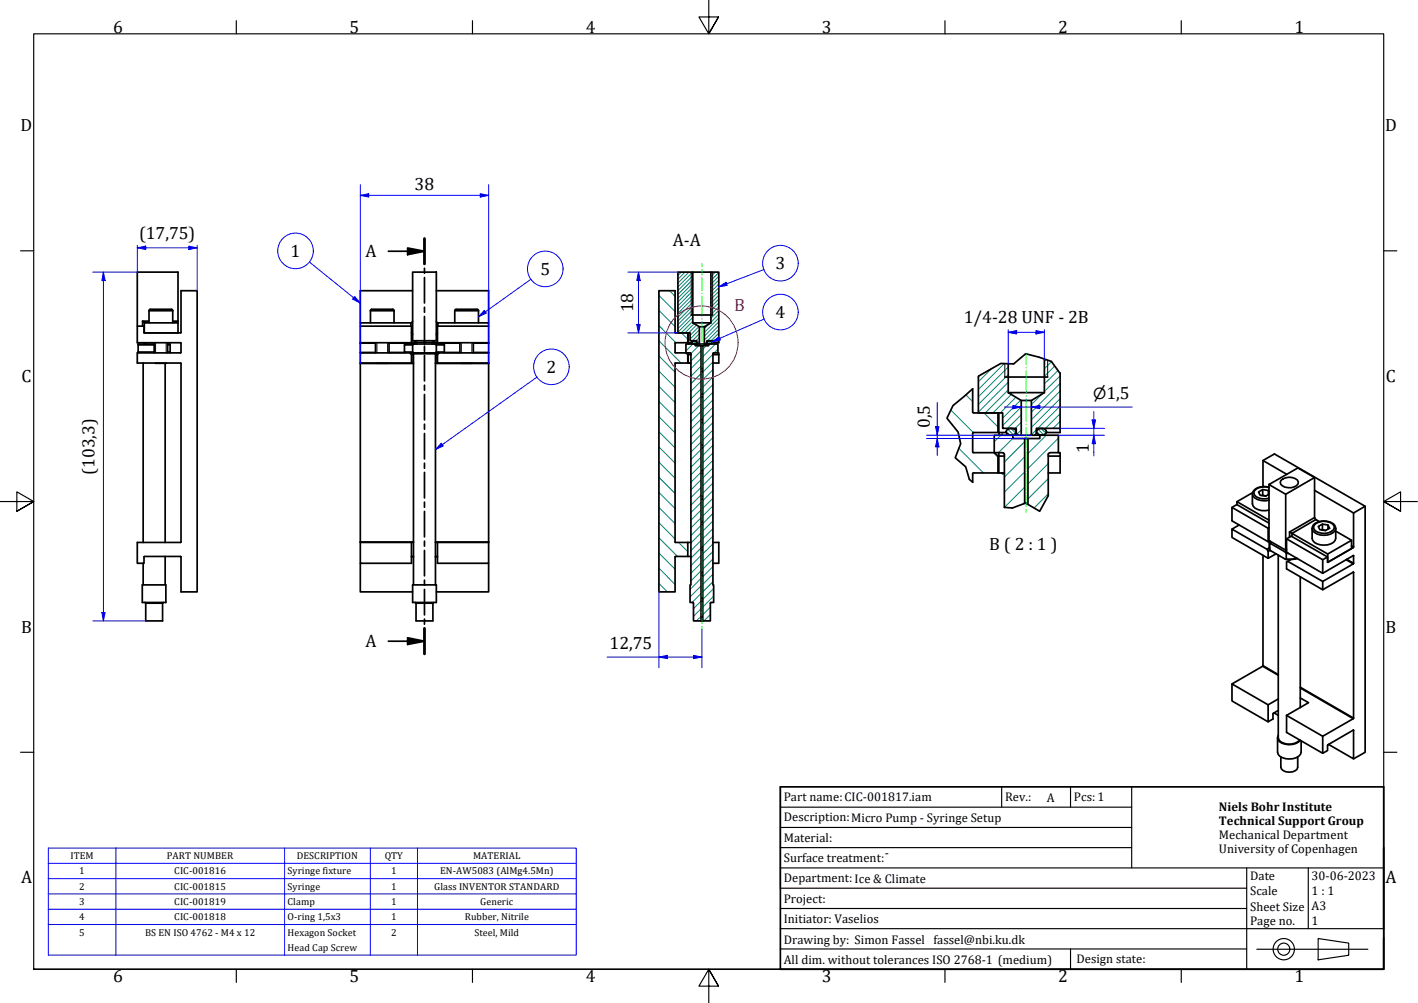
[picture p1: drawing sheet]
<svg xmlns="http://www.w3.org/2000/svg" width="420mm" height="297mm" viewBox="0 0 420 297" stroke-linecap="round" stroke-linejoin="round" font-family="sans-serif">
<!-- layer: Hatch -->
<g fill="none" stroke="#008080" stroke-width=".3">
<path d="M195.2 96.4l5.1 5.1M195.2 91.9l4.8 4.9M195.2 87.4l4.8 4.9M198.4 86.1l1.6 1.7M201.9 80.6l-1 1M203 80.6l-2.1 2.1M204.1 80.6l-3.2 3.2M205.2 80.6l-4.3 4.3M205.3 95.2l-3.4 3.4 1.9 1.9M205.3 94l-4.4 4.4M205.3 92.9l-4.4 4.4M205.3 91.8l-4.4 4.4"/>
<path d="M205.3 90.7l-4.4 4.4M205.3 89.5l-4.4 4.4M205.3 88.4l-4.4 4.4M205.3 87.3l-4.4 4.4M205.3 86.1l-4.4 4.5M205.3 85l-4.4 4.4M205.3 83.9l-4.4 4.4M205.3 82.8l-4.4 4.4M205.3 81.6l-4.4 4.5M205.7 95.8l-2.8 2.8M206.4 96.3l-2.3 2.3M207.1 96.7l-2.6 2.6"/>
<path d="M207.2 99.9l-1 1M207.2 98.8l-2.1 2.1M207.2 97.7l-2.7 2.7M210.1 95.9l-1.4 1.4M210.9 80.6l-.2 .2M212 80.6l-1.3 1.3M213 98.7l-2.3 2.2M213 94.2l-4.3 4.3M213 93.1l-2.3 2.3M213 91.9l-2.3 2.4M213 89.7l-2.3 2.3M213 87.4l-2.3 2.4"/>
<path d="M213 85.2l-2.3 2.3M213 83l-2.3 2.3M213 99.8l-1.1 1.1M213 97.6l-3.4 3.3M213 96.4l-4.3 4.3M213 95.3l-4.3 4.3M213 90.8l-2.3 2.4M213 88.6l-2.3 2.3M213 86.3l-2.3 2.3M213 84.1l-2.3 2.3M213 81.9l-2.3 2.2M213 80.7l-2.3 2.3"/>
<path d="M195.2 118.9l4.8 4.8M195.2 114.4l4.8 4.8M195.2 109.9l4.8 4.8M195.2 105.4l4.8 4.8M195.2 100.9l6.6 6.6M205 101.2l.7 .7M205.3 101.9l-2.1 2.1M205.4 101l.8 .8M205.9 101l.6 .5M207 102.4l-2.3 2.3M207.2 101.1l-.7 .6M207.7 119.7l-3 2.9"/>
<path d="M207.7 117.4l-3 3M207.7 115.2l-3 2.9M207.7 112.9l-3 3M207.7 110.6l-3 3.1M207.7 108.4l-3 3M207.7 106.2l-3 3M207.7 103.9l-3 3M209.3 102.4l-1.1 1M209.5 101.1l-.8 .7M209.5 101.2l.7 .7M209.9 101l.8 .8M210.4 100.9l.5 .6"/>
<path d="M211.2 109.4l-3 3M211.2 104.9l-3 3M211.2 118.4l-3 3M211.2 116.1l-3 3.1M211.2 113.9l-3 3M211.2 111.7l-3 3M211.2 107.2l-3 3M212 101.9l-3.8 3.8M212.7 103.4l-1.1 1.1M286.2 117l2 1.9M293.7 109.2l-3.8 3.9M297.5 107.7l-7.6 7.6"/>
<path d="M298.7 115.5l-6.8 6.8M298.7 113.2l-8.8 8.8M298.7 110.9l-8.8 8.9M298.7 108.7l-8.8 8.8M299.6 116.8l-5.4 5.5M301 117.6l-4.6 4.7M302.4 118.5l-5.3 5.3M308.7 116.7l-3.1 3.1M310 106.5l-.5 .5M311.6 107.1l-2.1 2.1M312.5 108.4l-3 3M313.5 109.7l-4 4"/>
<path d="M314.1 118.1l-8.5 8.5M314.1 115.8l-8.5 8.5M314.1 113.6l-8.5 8.5M314.1 111.3l-4.6 4.6M195.2 136.8l4.8 4.8M195.2 132.4l4.8 4.7M195.2 127.9l4.8 4.8M195.2 123.4l4.8 4.8M207.7 139.9l-3 3M207.7 137.6l-3 3M207.7 135.4l-3 3M207.7 133.1l-3 3"/>
<path d="M207.7 130.9l-3 3M207.7 128.6l-3 3M207.7 126.4l-3 3M207.7 124.1l-3 3.1M207.7 121.9l-3 3M211.2 138.6l-3 3M211.2 136.3l-3 3M211.2 134.1l-3 3M211.2 131.9l-3 3M211.2 129.6l-3 3M211.2 127.4l-3 3M211.2 125.1l-3 3"/>
<path d="M211.2 122.9l-3 3M211.2 120.6l-3 3M281.7 121.4l6.7 6.7M284.1 132.8l7.3 7.3M291.5 122.3l4.2 4.1M294.3 134.1l1.4 1.3M296.5 128.9l-1.9 1.9M298.2 127.7l1 1.1M298.6 127.1l1.7 1.7M299.5 126.9l1.4 1.4M300.1 129.8l-4.3 4.3M302.6 127.3l-1.3 1.3"/>
<path d="M302.6 122.8l-4.1 4.1M302.6 125.1l-1.8 1.8M302.6 120.6l-5.5 5.5M303.6 139.8l-6 6M303.6 135.3l-6 6M303.6 130.8l-6 6M307.1 127.3l-1.5 1.5M307.1 127.7l1 1.1M307.6 127.2l1.6 1.6M308.5 126.9l1.4 1.4M310 128.9l-5.4 5.4M310.6 137.3l-6 6"/>
<path d="M313.6 129.8l-9 9M314.1 124.8l-2.1 2.1M314.1 122.5l-4.3 4.4M314.1 120.3l-6.6 6.6M195.2 159.3l5.5 5.5M195.2 154.8l4.8 4.8M195.2 150.3l4.8 4.8M195.2 145.8l4.8 4.8M195.2 141.3l4.8 4.8M207.7 157.8l-3 3M207.7 155.6l-3 3M207.7 153.3l-3 3"/>
<path d="M207.7 151.1l-3 3M207.7 148.8l-3 3M207.7 146.6l-3 3M207.7 144.3l-3 3M207.7 142.1l-3 3M211.2 154.3l-3 3M211.2 152l-3 3.1M211.2 149.8l-3 3M211.2 147.6l-3 3M211.2 145.3l-3 3M211.2 143.1l-3 3M211.2 140.8l-3 3"/>
<path d="M211.2 158.8l-3 3M211.2 156.6l-3 2.9M303.6 148.7l-.5 .6M303.6 144.3l-6 6M310.6 141.8l-6 6M310.6 146.2l-4.2 4.2M195.2 172.7l2.5 2.6M195.2 168.3l4.8 4.8M195.2 163.8l4.8 4.8M201 160.6l2.8 2.8M207.7 178l-2.2 2.3M207.7 175.8l-2.6 2.6"/>
<path d="M207.7 173.5l-3.2 3.3M207.7 171.3l-3.2 3.2M207.7 169l-3 3M207.7 166.8l-3 3M207.7 164.5l-3 3M207.7 162.3l-3 3M207.7 160l-3 3.1M210.5 179.8l-2.3 2.2M211.2 167.8l-3 3M211.2 172.3l-3 3M211.2 170l-3 3M211.2 165.6l-3 3"/>
<path d="M211.2 163.3l-3 3M211.2 161.1l-3 2.9M211.5 176.5l-3.3 3.3M211.5 174.3l-3.3 3.2M207.7 182.5l-1.4 1.4M207.7 180.2l-2.2 2.3M210.5 182l-1.9 1.9"/>
</g>
<!-- layer: Threads(ISO) -->
<g fill="none" stroke="#000" stroke-width=".3">
<path d="M204.8 80.6v12.7M211.2 80.6v12.7M46.1 101.5v3M46.1 107.5v.1M49.2 101.5v3M49.2 107.5v.1M111.7 101.5v3M111.7 107.5v.1M114.9 101.5v3M114.9 107.5v.1M136.7 101.5v3M136.7 107.5v.1"/>
<path d="M139.8 101.5v3M139.8 107.5v.1M204.4 101.5v.4M204.4 107.5v.1M297.7 107.7v4M310.4 106.7v5M296.9 128.1v.8M296.9 140.1v.1"/>
</g>
<!-- layer: Visible Edges(ISO) -->
<g fill="none" stroke="#000" stroke-width=".51">
<path d="M42.2 95.1l.6 .5M42.7 98.5l.1 .1M42.7 98.5v-1.9h-2v4.9h12.8v3M42.8 98.6v-3h9.9v3M44.6 91.6l-.4 .4v3.6M44.6 91.6l6.4 .1 .2 .3v3.6M52.7 95.6v-15h-12v16M53.6 98.5l-10.8 .1M53.6 98.5v-12.4h4.8v89.2h-4.8v-10.4M109.8 95.6v-3.6l.2-.3 6.4-.1 .4 .4v3.6M121.9 98.6l.4 .5M122.3 95.1l-.1 .3-.4 .2h-15v1"/>
<path d="M122.3 80.6h7v20.3h-7zM122.3 86.1h-15.5v9.5M129.3 95.1l.5 .5h15v1M129.3 86.1h15.5v9.5M129.6 98.6l-.3 .5M135.1 91.6l-.4 .4v3.6M135.2 91.6l6.4 .1 .2 .3v3.6M200 98.5l3.8 .1v2.9h-3.7v3M200 98.5v-12.4h-4.8v89.2h4.8v-10.4M204.8 93.3h6.4M205.3 80.6h5.4M205.3 95.6h5.4"/>
<path d="M207.2 96.8h1.5M210.7 80.6h2.3v20.3h-3.5v.8l-.8 .2v-5.1l2-1.2zM42.4 107.5v53.1M42.7 101.5l.2 .3 .5 .1M45.7 101.9h-4.8v2.6M45.7 101.5v3M46 107.5h3.3M48.9 107.6v53M49.7 101.9h.7v2.6M49.7 101.5v3M53.5 104.5h-12.8v3l12.9 .1v52.9l-12.9 .1v6.2h2v-1.9M106.8 101.5v-4.9h15.1v4.9"/>
<path d="M106.8 101.5h16M106.8 101.5v3M106.8 107.5v53.1M111.3 101.5v3M111.6 107.5h3.3M115.3 101.5v3M120.1 101.9h11.3M120.1 101.9l-.3 .2 .1 2.1 .2 .3M121.4 104.5l.5 .5h.6M121.4 104.5h-14.6v3h15.1M121.4 104.5h23.4M121.9 107.5h.6"/>
<path d="M121.9 105v2.5M122.3 104.5l.2 .2v68.5M122.7 101.9l-.4 .2v2.2l.4 .2M123.5 100.9l-.5 .1-.2 .4 .2 .4 .5 .1M128 100.9l.6 .1 .2 .4-.2 .4-.6 .1M128.7 101.5h16.1M128.8 101.9l.5 .2v2.2l-.5 .2M129 107.5h15.8M129.3 104.5l-.3 .2v68.5M129.6 101.5v-4.9h15.2v4.9M129.6 105v2.5M130.1 104.5l-.5 .5h-.6"/>
<path d="M131.4 101.9l.3 .2v2.1l-.3 .3M136.3 101.5v3M136.6 107.5h3.4M140.3 101.5v3M144.8 101.5v59.1M200.2 104.5h3.1l.5 .5v2.5l-3.8 .1v52.9l3.8 .1v4.2l-3.8 .1M203.8 105h.9M203.8 107.5h.9M203.8 101.5h1.2M204 101.5v.4M204.3 107.5l.4 .1M204.5 104.5h-1.3v-2.6h2.8v.5h1.7v81.5"/>
<path d="M204.5 104.5l.2 .2v68.5h-.2v5.2h.7M205.1 101.2a.97 .97 0 0 1 1.3 0v.4a.88 .88 0 0 1-1.4-.2zM206 101.9h.7l-.2-.2v-.8h-2v-2.3h-3.6v-18h4.4v15l1.9 1.2v5.1h-.5M207.2 101.9h1.5M207.7 102.4h.5M208.2 102.4v81.5h2.3v-5.3M208.2 102.4h1.8v-.5h2.7v2.6h-1.2l-.3 .3v68.4h.3v5.2h-.8l-.2 .3M209.2 101.9h.8M209.5 101.2a.86 .86 0 0 1 1.5 .2 .9 .9 0 0 1-1.5 .2zM211.2 105h1.8M212.7 104.5h.3v.5M213 105v2.5h-1.8"/>
<path d="M213 100.9v.6h-2.1M288.2 115.1v6.9l.2 .2M289.9 111.6v10.7h7.2v4.6h4v1.5l.5 .5h1v-10.3l-3.9-2.3h10.8M297.7 111.7h12.7M298.7 107.7v8.6M302.6 118.6h3M309.5 106.3v10l-3.9 2.3v10.3h1l.5-.5v-1.5h7M314.1 110.5v17.6h-4.1M288.2 133.8l.3 .3h6.2l1 1v5h-7.3l-.2 .2v2.5M288.2 128.3v5.5M288.5 122.3h7.2v5.8h-7.3l-.2 .2M295.7 128.1h2.4"/>
<path d="M295.7 135.1h1.9M296.1 128.1v.8M298.2 127.5a1.73 1.73 0 0 1 2.9 .4 1.65 1.65 0 0 1-1.5 .9 1.65 1.65 0 0 1-1.5-.9zM300.1 128.9h1.5M302.6 128.9h3M303.6 129.9h4.5v-1h5.5v5.2h-2.5l-.5 .5v12.2M304.6 129.9v19.5M306.6 128.9h1.5M307.5 127.2a1.71 1.71 0 0 1 2.6 .7 1.72 1.72 0 0 1-3 .2v-.5zM310.6 135.1h3.5M313.6 134.1h.5v1M314.1 135.1v5h-3.5"/>
<path d="M374.2 136.4l7.1 4.1M295.7 140.1h1.9M296.8 140.1l.2 .2h.6M303.6 149.1v-19.2h-3.5v-1h-5.5v5.2h2.5l.5 .5v15.7M365 150.3l1.5-.9 9.5 5.5M366.5 149.5v-.9l9.5 5.4M367.2 155.5l-2.2 1.2M371.1 145.9l-4.6 2.7M374.1 146.6l1 .3M374.1 145l-.1 1.8M374.2 144.1v-7.7l3.4-2 26.9 15.5-3.4 2M375.8 156.4l-10.8-6.1v3.9l10.8 6.2"/>
<path d="M375.8 145.3v1.2M376 143.5l8.6-4.9 4.9 2.8-8.5 5zM376 143.5v16.6l5 2.8M376 144.3a4.4 4.4 0 0 0-4.8 1.4l-.1 3.5a2.68 2.68 0 0 0 2.7 2l2.2-.1M376 145.7l-.2-.4-1.7-.3-1.2 .7 .5 1 1.6 .2 1-.5M376 156.3l-.2 .1v4l.4-.2M379.6 142.3a3.8 3.8 0 0 1 4.8-.2l.3 .6a1.89 1.89 0 0 1-2 1.7 3.4 3.4 0 0 1-3.2-1l-.2-.6zM381 146.4v16.5l.2-.1M381.2 159.6l10.7 6.2v4M389.4 155.2a4.8 4.8 0 0 1 6.1 .4l.3 .9v3a3.6 3.6 0 0 1-4.6 1.9 2.51 2.51 0 0 1-2.4-1.9v-3zM389.5 141.4v11.9l.4 .6 1 .6M389.5 145.2l11.6 6.7"/>
<path d="M390.6 155.9l1.2-.7 1.7 .3 .5 .9-1.3 .7-1.6-.2zM391.8 156.8l1 .3M391.8 155.2v1.6l-.1 .2M393.5 155.5v1.2M395.8 157.3l4.7 2.7-7.1 4.1-11.3-6.5M401.1 151.9l-.1 10.3-7.6 4.3M404.5 149.9v72.9l-3.4 1.9M42.2 173.2h6.9v5.2h-6.9zM42.4 166.8v6.4M42.8 164.8l-.1 .1M42.8 164.8l10.8 .1M42.9 178.4l.2 .3"/>
<path d="M43.2 178.6v5.3h5v-5.3M48.4 178.4l-.2 .3M48.9 164.8v8.4M106.8 166.8v8.5h15.5M106.8 160.6v6.2h15.1v-6.2M106.8 160.6h15.7M121.9 164.8h.6M122.3 173.2h7v5.2h-7zM123 178.4l.2 .3M123.3 178.6v5.3h5v-5.3M128.5 178.4l-.2 .3M129 164.8h.6"/>
<path d="M129 160.6h15.8M129.6 160.6v6.2h15.2v-6.2M144.8 166.8v8.5h-15.5M203.8 164.8h.9M203.8 160.6h.9M205.2 178.4l.2 .3M205.5 178.6v5.3h2.2M211.2 160.6h1.8v6.2h-1.8M374.2 164.5v32.6l-9.2 5.5 10.8 6.1M375.4 162.7l-10.4-6v2.5l10.8 6.1M375.8 163.3v2l2.3-1.3M376.1 160.2l.2 2.8 4.8 2.6-.1-2-4.5-2.6h-.3"/>
<path d="M376.2 162.8l-.1-.6-.7 .5 .4 .6 .5-.3M378.8 164.4v54.1a2.65 2.65 0 0 0 2.7 1.9 4.2 4.2 0 0 0 3.6-1.3M381.6 166.2l10.3 6 9.1-5.2 .1-2.4-9.2 5.2-10.7-6.2v-4l1.4-.8 10.8 6.2v1.5M382.5 165.7l-1.3 .7v2.1l10.7 6.2 9.2-5.2v43.2l-9.2 5.3-10.7-6.1M384.4 165.4l-3.4 .3M385.3 170.8v38.7M391.9 172.2v2.5M393.4 165l-1.5 .8M393.4 164.1v2.4M400.5 160v2.5l-7.1 4M207.7 183.9h.5M365 202.6v5l10.8 6.2"/>
<path d="M375.8 208.7v5.1l1.4-.9 .1-1.6 1.5-.9M377.5 211.1l1.3 .8M378.5 218.5v4.2a2.48 2.48 0 0 0 2.5 2 4.5 4.5 0 0 0 4.4-1.3l.1-4M378.8 217.7a1.58 1.58 0 0 0 1 2.4 4.9 4.9 0 0 0 5.5-.9M378.8 207l-3 1.7M381.2 211.9v5l10.7 6.2 1.5-.8v-1.7l7.7-4.3v8.4l-7.4-4.2M385.3 206.7l2.4 1.4-6.5 3.8M391.9 218v5.1M231.2 233v54h178.8v-54M379.5 224.2v3a2.98 2.98 0 0 0 4.8 .6l.2-3.6M410 251v24M410 277.8v9.2"/>
</g>
<!-- layer: Visible Tangent Edges(ISO) -->
<g fill="none" stroke="#000" stroke-width=".51">
<path d="M44.2 92h7M44.2 95.1h-2v1.5M51.2 95.1h1.5M109.8 92h7M121.8 95.6v1M122 98.7v2.8M129.5 98.7v2.8M129.8 95.6v1M134.7 92h7.1M203.9 98.6v2.9M40.9 104.3h4.8M40.9 102.1h4.8"/>
<path d="M42.7 101.5l.2 .3 .5 .1M49.7 104.3h.7M49.7 102.1h.7M106.8 107.6h15.7M106.8 104.4h4.5M106.8 101.6h4.5M115.3 104.4h4.6M115.3 101.6h7.6M119.8 104.3h2.5M119.8 102.1h2.5M122 104.5v3M122.5 104.8h6.5"/>
<path d="M122.8 101.4h6M125.8 100.9v1M128.7 101.6h7.6M129 107.6h15.8M129.3 104.3h2.4M129.3 102.1h2.4M129.5 104.5v3M131.6 104.4h4.7M140.3 104.4h4.5M140.3 101.6h4.5M203.9 104.5v3M296 122.3v5.8"/>
<path d="M296 134.1v6M371.1 146.3a2.71 2.71 0 0 0 2.7 1.9h2.2M376 144.4a4.3 4.3 0 0 0-4.3 1l-.2 .6a2.37 2.37 0 0 0 2.5 1.7l2-.1M388.8 156.5a2.93 2.93 0 0 0 3.5 2 3.3 3.3 0 0 0 3.5-2M389.5 155.4a4.1 4.1 0 0 1 5.8 .3 1.72 1.72 0 0 1-1.7 2.1 4.1 4.1 0 0 1-4.3-1.2l-.1-.6zM389.5 153.3l-7.4 4.3v1.5M389.9 153.9l-7.1 4.1v.9M43.2 178.6h5M106.8 160.5h15.7M121.9 164.9h.6M123.3 178.6h5M129 164.9h.6"/>
<path d="M129 160.5h15.8M376.1 162.2l.1 .5M376.1 160.5l.1 .5M376.4 160.3l.1 .7M380.8 163.5h.4M381.1 163.9h.7M384.3 165.3l-3.2 .3M398.9 165.8l2.1 1.2M399 165.6l2.1 1.2M400.5 161.9l.5 .3M400.5 161.7l.6 .3M401 169.4l.1 .1"/>
<path d="M401 164.5l.1 .1M374.1 197.3l4.7 2.7M374.2 197.1l4.6 2.7M385.3 203.7l15.7 9.1M385.3 203.5l15.8 9.2M401 216.2l.1 .1"/>
</g>
<!-- layer: Break Lines(ISO) -->
<path d="M288.2 115.1l-5.8 5-1.8 3.8 3.3 4.1 .7 3.4-1.6 4.2 3.1 2.6 1.1 3.8 1 .8M314.1 110.5l-2.6-3.5-3.7-1.2-3.9-1-3.5 3-3.9-.2-6.5 3.8-.1 .2M310.6 146.8l-2.5 4.6-4.2-2.4-3.9 1.4-2.4-.1" fill="none" stroke="#000" stroke-width=".51"/>
<!-- layer: Section View Lines(ISO) -->
<g fill="none" stroke="#000" stroke-width=".51">
<path d="M115.1 74.4h10.7M120.8 73.4l5 1-5 1zM125.8 70.6v7.6M125.8 79.4v1.5M125.8 82.2v7.5M125.8 91v1.5M125.8 93.7v7.6M125.8 102.5v1.5M125.8 105.3v7.5M125.8 114.1v1.5M125.8 116.8v7.6M125.8 125.6v1.5"/>
<path d="M125.8 128.4v7.5M125.8 137.2v1.5M125.8 139.9v7.6M125.8 148.7v1.5M125.8 151.5v7.5M125.8 160.3v1.4M125.8 163v7.5M125.8 171.8v1.5M125.8 174.6v7.5M115.1 189.9h10.7M120.8 188.9l5 1-5 1zM125.8 183.3v1.6"/>
<path d="M125.8 186.1v7.6"/>
</g>
<path d="M125.8 70.6v7.6M125.8 186.1v7.6" fill="none" stroke="#000" stroke-width=".8"/>
<g fill="#000">
<path d="M120.8 73.4l5 1-5 1z" fill-rule="evenodd"/>
<path d="M120.8 188.9l5 1-5 1z" fill-rule="evenodd"/>
</g>
<!-- layer: Symbols(ISO) -->
<path d="M104.8 88.2l2 1.6M14.3 251.1h156.4v31.8h-156.4zM14.3 255.7h156.4M34.3 251.1v31.8M84.3 251.1v31.8M109.7 251.1v31.8M123.7 251.1v31.8M14.3 260.2h156.4M14.3 264.7h156.4M14.3 269.3h156.4M14.3 273.8h156.4" fill="none" stroke="#00f" stroke-width=".3"/>
<!-- layer: Detail Circle Lines(ISO) -->
<circle cx="207.9" cy="101.4" r="10.8" fill="none" stroke="#f00" stroke-width=".3"/>
<!-- layer: Sketch Geometry(ISO) -->
<g fill="none" stroke="#000" stroke-width=".34">
<path d="M70 6.1v3.9M140 6.1v3.9M210 0v10l-2.9-5h5.8l-2.9 5 2.9-5M280 6.1v3.9M350 6.1v3.9M6.1 74.3h3.9M410 74.3h3.9M0 148.5h10l-5-2.8v5.7l5-2.9-5 2.9M420 148.5h-10l5-2.8v5.7l-5-2.9 5 2.9M6.1 222.8h3.9M231.2 239h104.1M231.2 233v30h138.2"/>
<path d="M296.8 233v6M317.2 233v6M335.3 233v24M410 222.8h3.9M231.2 251h104.1M231.2 245.1h104.1M231.2 257h178.8M369.4 257v30M231.2 275h178.8v2.8M231.2 269.1h138.2M390.6 277.9l9 1.4v3.6l-9 1.4zM10 287v-277h400v277h-400h400"/>
<path d="M70 287v3.9M140 287v3.9M212.9 292l-2.9-5 2.9 5h-5.8l2.9-5v10M231.2 281h138.2M280 287v3.9M317.2 281v6M350 287v3.9M372.4 281.1h32.9"/>
<circle cx="380.4" cy="281.1" r="3.2"/>
<circle cx="380.4" cy="281.1" r="1.8"/>
</g>
<path d="M231.2 233h178.8" fill="none" stroke="#000" stroke-width=".51"/>
<!-- layer: Visible Edges(ISO) -->
<path d="M387.6 257v18" fill="none" stroke="#000" stroke-width=".34"/>
<!-- layer: Centerline(ISO) -->
<g fill="none" stroke="#0f0" stroke-width=".3">
<path d="M208 78.1v.8M208 79.8v1.6M208 82.3v3.8M208 86.8v.1M208 87.7v5.9M208 94.4v.1M208 95.2v6M208 101.9v.2M208 102.8v5.9M208 109.5v.1M208 110.4v5.9M208 117.1v.1"/>
<path d="M208 117.9v6M208 124.6v.1M208 125.5v5.9M208 132.2v.1M208 133v6M208 139.8v.1M208 140.6v6M208 147.3v.1M208 148.2v5.9M208 154.9v.1M208 155.7v6M208 162.4v.1"/>
<path d="M208 163.3v5.9M208 170v.1M208 170.8v6M208 177.6v.1M208 178.4v3.8M208 183.1v1.6M208 185.6v.8"/>
</g>
<!-- layer: Symbols(ISO) -->
<path d="M105.1 87.8l1.7 2-2.3-1.2z" fill-rule="evenodd" fill="#00f"/>
<g fill="none" stroke="#00f" stroke-width=".3">
<path d="M91.7 77.6l13.1 10.6M105.1 87.8l1.7 2-2.3-1.2zM131.1 131.7l-2.1 1.4"/>
<circle cx="87.6" cy="74.3" r="5.3"/>
</g>
<path d="M130.8 131.3l.6 .8-2.4 1z" fill-rule="evenodd" fill="#00f"/>
<g fill="none" stroke="#00f" stroke-width=".3">
<path d="M143.8 92.4l-2 1.4M159.1 111.7l-28 20M130.8 131.3l.6 .8-2.4 1z"/>
<circle cx="163.4" cy="108.6" r="5.3"/>
</g>
<path d="M143.5 91.9l.6 .8-2.3 1.1z" fill-rule="evenodd" fill="#00f"/>
<g fill="none" stroke="#00f" stroke-width=".3">
<path d="M143.5 91.9l.6 .8-2.3 1.1zM157.3 82.7l-13.5 9.7M213.2 100.2l-2.3 1"/>
<circle cx="161.6" cy="79.6" r="5.3"/>
</g>
<path d="M210.9 101.2l2.1-1.4 .4 .9z" fill-rule="evenodd" fill="#00f"/>
<g fill="none" stroke="#00f" stroke-width=".3">
<path d="M215.3 84.1l-2.3 .8M226.4 94.5l-13.2 5.7M210.9 101.2l2.1-1.4 .4 .9z"/>
<circle cx="231.2" cy="92.4" r="5.3"/>
</g>
<path d="M213 84.9l2.1-1.3 .4 .9z" fill-rule="evenodd" fill="#00f"/>
<g fill="none" stroke="#00f" stroke-width=".3">
<path d="M226.4 79.8l-11.1 4.3M213 84.9l2.1-1.3 .4 .9z"/>
<circle cx="231.2" cy="77.9" r="5.3"/>
</g>
<!-- layer: Centerline(ISO) -->
<g fill="none" stroke="#0f0" stroke-width=".3">
<path d="M304.1 104.7v3.3M304.1 108.8v.2M304.1 109.8v6.6M304.1 117.2v.1M304.1 118.2v6.6M304.1 125.6v.2M304.1 126.6v5.8M304.1 133v.2M304.1 133.8v5.1M304.1 139.5v.1M304.1 140.2v5.1M304.1 146h.1"/>
<path d="M304.1 146.7v3.4M304.1 150.9v.8"/>
</g>
<!-- layer: Dimensions(ISO) -->
<path d="M324.1 128.9v2.5" fill="none" stroke="#00f" stroke-width=".3"/>
<path d="M324.1 128.9l.5 2.5h-1z" fill-rule="evenodd" fill="#00f"/>
<path d="M324.1 128.9l.5 2.5h-1zM324.1 124.4v2.5" fill="none" stroke="#00f" stroke-width=".3"/>
<path d="M323.6 124.4h1l-.5 2.5z" fill-rule="evenodd" fill="#00f"/>
<path d="M277.7 129.9v2.5M313.6 128.9h13.7M314.1 126.9h13.2M323.6 124.4h1l-.5 2.5zM324.1 121.9v2.5M324.1 126.9v2M324.1 131.4v3.6" fill="none" stroke="#00f" stroke-width=".3"/>
<path d="M277.7 129.9l.5 2.5h-1z" fill-rule="evenodd" fill="#00f"/>
<path d="M277.7 129.9l.5 2.5h-1zM277.7 126.4v2.5" fill="none" stroke="#00f" stroke-width=".3"/>
<path d="M277.2 126.4h1l-.5 2.5z" fill-rule="evenodd" fill="#00f"/>
<path d="M277.7 119.2v7.2M274.5 129.9h29.5M274.5 128.9h29.5M277.2 126.4h1l-.5 2.5zM277.7 128.9v1M277.7 132.4v2.5M300.1 120.6h2.5M304.2 129.9h.4M304.2 128.9h1.4" fill="none" stroke="#00f" stroke-width=".3"/>
<path d="M300.1 120.1l2.5 .5-2.5 .5z" fill-rule="evenodd" fill="#00f"/>
<path d="M300.1 120.1l2.5 .5-2.5 .5zM305.6 120.6h2.5" fill="none" stroke="#00f" stroke-width=".3"/>
<path d="M305.6 120.6l2.5-.5v1z" fill-rule="evenodd" fill="#00f"/>
<path d="M297.6 120.6h2.5M302.6 120.6h3M305.6 120.6l2.5-.5v1zM308.1 120.6h27.4" fill="none" stroke="#00f" stroke-width=".3"/>
<!-- layer: Symbols(ISO) -->
<path d="M307 98.4h2.5" fill="none" stroke="#00f" stroke-width=".3"/>
<path d="M307 97.9l2.5 .5-2.5 .5z" fill-rule="evenodd" fill="#00f"/>
<path d="M298.7 98.4h2.5M307 97.9l2.5 .5-2.5 .5z" fill="none" stroke="#00f" stroke-width=".3"/>
<path d="M298.7 98.4l2.5-.5v1z" fill-rule="evenodd" fill="#00f"/>
<path d="M298.7 98.4l2.5-.5v1zM298.7 97.6v10.1M301.2 98.4h5.8M309.5 97.6v8.7" fill="none" stroke="#00f" stroke-width=".3"/>
<!-- layer: Dimensions(ISO) -->
<path d="M189.2 96.1v2.5" fill="none" stroke="#00f" stroke-width=".3"/>
<path d="M188.7 96.1h1l-.5 2.5z" fill-rule="evenodd" fill="#00f"/>
<path d="M188.7 96.1h1l-.5 2.5zM189.2 80.6v2.5" fill="none" stroke="#00f" stroke-width=".3"/>
<path d="M189.2 80.6l.5 2.5h-1z" fill-rule="evenodd" fill="#00f"/>
<path d="M186 80.6h14.9M186 98.6h14.9M189.2 80.6l.5 2.5h-1zM189.2 83.1v13M30.6 181.4v2.5" fill="none" stroke="#00f" stroke-width=".3"/>
<path d="M30.2 181.4h1l-.6 2.5z" fill-rule="evenodd" fill="#00f"/>
<path d="M30.6 80.6v2.5M30.2 181.4h1l-.6 2.5z" fill="none" stroke="#00f" stroke-width=".3"/>
<path d="M30.6 80.6l.6 2.5h-1z" fill-rule="evenodd" fill="#00f"/>
<path d="M27.5 80.6h13.2M30.6 80.6l.6 2.5h-1zM30.6 83.1v98.3M27.5 183.9h15.7M195.2 194.6h2.5" fill="none" stroke="#00f" stroke-width=".3"/>
<path d="M195.2 194.6l2.5-.5v1z" fill-rule="evenodd" fill="#00f"/>
<path d="M195.2 194.6l2.5-.5v1zM205.5 194.6h2.5" fill="none" stroke="#00f" stroke-width=".3"/>
<path d="M205.5 194.1l2.5 .5-2.5 .5z" fill-rule="evenodd" fill="#00f"/>
<path d="M55.9 73.4h2.5M195.2 175.3v22.5M179.9 194.6h15.3M197.7 194.6h7.8M205.5 194.1l2.5 .5-2.5 .5zM208 186.4v11.4" fill="none" stroke="#00f" stroke-width=".3"/>
<path d="M55.9 72.9l2.5 .5-2.5 .5z" fill-rule="evenodd" fill="#00f"/>
<path d="M40.7 73.4h2.5M55.9 72.9l2.5 .5-2.5 .5z" fill="none" stroke="#00f" stroke-width=".3"/>
<path d="M40.7 73.4l2.5-.5v1z" fill-rule="evenodd" fill="#00f"/>
<path d="M106.8 57.9h2.5M40.7 73.4l2.5-.5v1zM40.7 72.6v8M43.2 73.4h12.7M58.4 72.6v13.5" fill="none" stroke="#00f" stroke-width=".3"/>
<path d="M106.8 57.9l2.5-.6v1.1z" fill-rule="evenodd" fill="#00f"/>
<path d="M106.8 57.9l2.5-.6v1.1zM142.3 57.9h2.5" fill="none" stroke="#00f" stroke-width=".3"/>
<path d="M142.3 57.3l2.5 .6-2.5 .5z" fill-rule="evenodd" fill="#00f"/>
<path d="M106.8 54.7v52.9M109.3 57.9h33M142.3 57.3l2.5 .6-2.5 .5zM144.8 54.7v52.9" fill="none" stroke="#00f" stroke-width=".3"/>
<g font-size="5.2">
<text x="33.5" y="9.6">6</text>
<text x="103.5" y="9.6">5</text>
<text x="173.6" y="9.6">4</text>
<text x="243.5" y="9.6">3</text>
<text x="313.6" y="9.6">2</text>
<text x="383.5" y="9.6">1</text>
<text x="6.1" y="38.9">D</text>
<text x="410.4" y="38.9">D</text>
<text x="122.9" y="56.3">38</text>
<text x="41.2" y="70.7">(17,75)</text>
<text x="86.1" y="76.1">1</text>
<text x="108.3" y="76.2">A</text>
<text x="199.4" y="72.8">A-A</text>
<text x="160.1" y="81.5">5</text>
<text x="229.8" y="79.7">3</text>
<text x="187.6" y="92.5" transform="rotate(-90 187.6 92.5)">18</text>
<text x="229.8" y="94.2">4</text>
<text x="285.5" y="95.8">1/4-28 UNF - 2B</text>
<text x="6.4" y="113.1">C</text>
<text x="161.9" y="110.4">2</text>
<text x="410.7" y="113.1">C</text>
<text x="327.9" y="118.2">1,5</text>
<text x="275.5" y="126.8" transform="rotate(-90 275.5 126.8)">0,5</text>
<text x="322.6" y="134.3" transform="rotate(-90 322.6 134.3)">1</text>
<text x="28" y="140.6" transform="rotate(-90 28 140.6)">(103,3)</text>
<text x="293.1" y="162.8">B ( 2 : 1 )</text>
<text x="6.3" y="187.4">B</text>
<text x="108.3" y="191.6">A</text>
<text x="410.5" y="187.4">B</text>
<text x="180.6" y="192.3">12,75</text>
<text x="6.2" y="261.6">A</text>
<text x="410.5" y="261.6">A</text>
<text x="33.5" y="290.9">6</text>
<text x="103.5" y="290.9">5</text>
<text x="173.6" y="290.9">4</text>
<text x="243.5" y="290.9">3</text>
<text x="313.6" y="290.9">2</text>
<text x="383.5" y="290.9">1</text>
</g>
<text font-size="5.2" fill="#f00" x="217.6" y="92.1">B</text>
<text font-size="4.6" x="323.9" y="118.2">⌀</text>
<g font-size="3.7">
<text x="232.2" y="237.3">Part name:CIC-001817.iam</text>
<text x="297.8" y="237.3">Rev.:</text>
<text x="310.1" y="237.5">A</text>
<text x="318.2" y="237.3">Pcs:1</text>
<text x="232.2" y="243.3">Description:Micro Pump - Syringe Setup</text>
<text x="361.1" y="240.3">Niels Bohr Institute</text>
<text x="361.1" y="244.4">Technical Support Group</text>
<text x="232.2" y="249.4">Material:</text>
<text x="361.1" y="248.4">Mechanical Department</text>
<text x="232.2" y="255.4">Surface treatment:</text>
<text x="262.2" y="253.9">-</text>
<text x="361.1" y="252.5">University ofCopenhagen</text>
<text x="232.2" y="261.3">Department: Ice &amp; Climate</text>
<text x="370.4" y="260.5">Date</text>
<text x="388.6" y="260.5">30-06-2023</text>
<text x="232.2" y="267.3">Project:</text>
<text x="370.4" y="269.6">Sheet Size</text>
<text x="370.4" y="265.2">Scale</text>
<text x="388.6" y="265">1 : 1</text>
<text x="388.6" y="269.6">A3</text>
<text x="232.2" y="273.3">Initiator: Vaselios</text>
<text x="370.4" y="274.1">Page no.</text>
<text x="388.6" y="274.1">1</text>
<text x="232.2" y="279.4">Drawing by: Simon Fassel fassel@nbi.ku.dk</text>
<text x="232.2" y="285.4">All dim. without tolerances ISO 2768-1 (medium)</text>
<text x="319" y="285.3">Design state:</text>
</g>
<g font-size="3">
<text x="20.9" y="254.4">ITEM</text>
<text x="49.4" y="254.4">PART NUMBER</text>
<text x="87.9" y="254.4">DESCRIPTION</text>
<text x="114" y="254.4">QTY</text>
<text x="140.2" y="254.4">MATERIAL</text>
<text x="23.5" y="258.9">1</text>
<text x="23.5" y="263.5">2</text>
<text x="51.6" y="258.9">CIC-001816</text>
<text x="51.6" y="263.5">CIC-001815</text>
<text x="85.2" y="259">Syringe fixture</text>
<text x="85.2" y="263.5">Syringe</text>
<text x="115.9" y="258.9">1</text>
<text x="115.9" y="263.5">1</text>
<text x="128.7" y="263.5">Glass INVENTOR STANDARD</text>
<text x="130.4" y="259">EN-AW5083 (AlMg4.5Mn)</text>
<text x="23.5" y="268">3</text>
<text x="51.6" y="268">CIC-001819</text>
<text x="85.2" y="268">Clamp</text>
<text x="115.9" y="268">1</text>
<text x="142.3" y="268">Generic</text>
<text x="23.5" y="272.5">4</text>
<text x="51.6" y="272.5">CIC-001818</text>
<text x="85.2" y="272.6">O-ring 1,5x3</text>
<text x="115.9" y="272.5">1</text>
<text x="137.7" y="272.6">Rubber, Nitrile</text>
<text x="23.5" y="277.1">5</text>
<text x="43" y="277.1">BS EN ISO 4762 - M4 x 12</text>
<text x="85.2" y="277.1">Hexagon Socket</text>
<text x="85.2" y="281.6">Head Cap Screw</text>
<text x="115.9" y="277.1">2</text>
<text x="140.6" y="277.1">Steel, Mild</text>
</g>
</svg>
